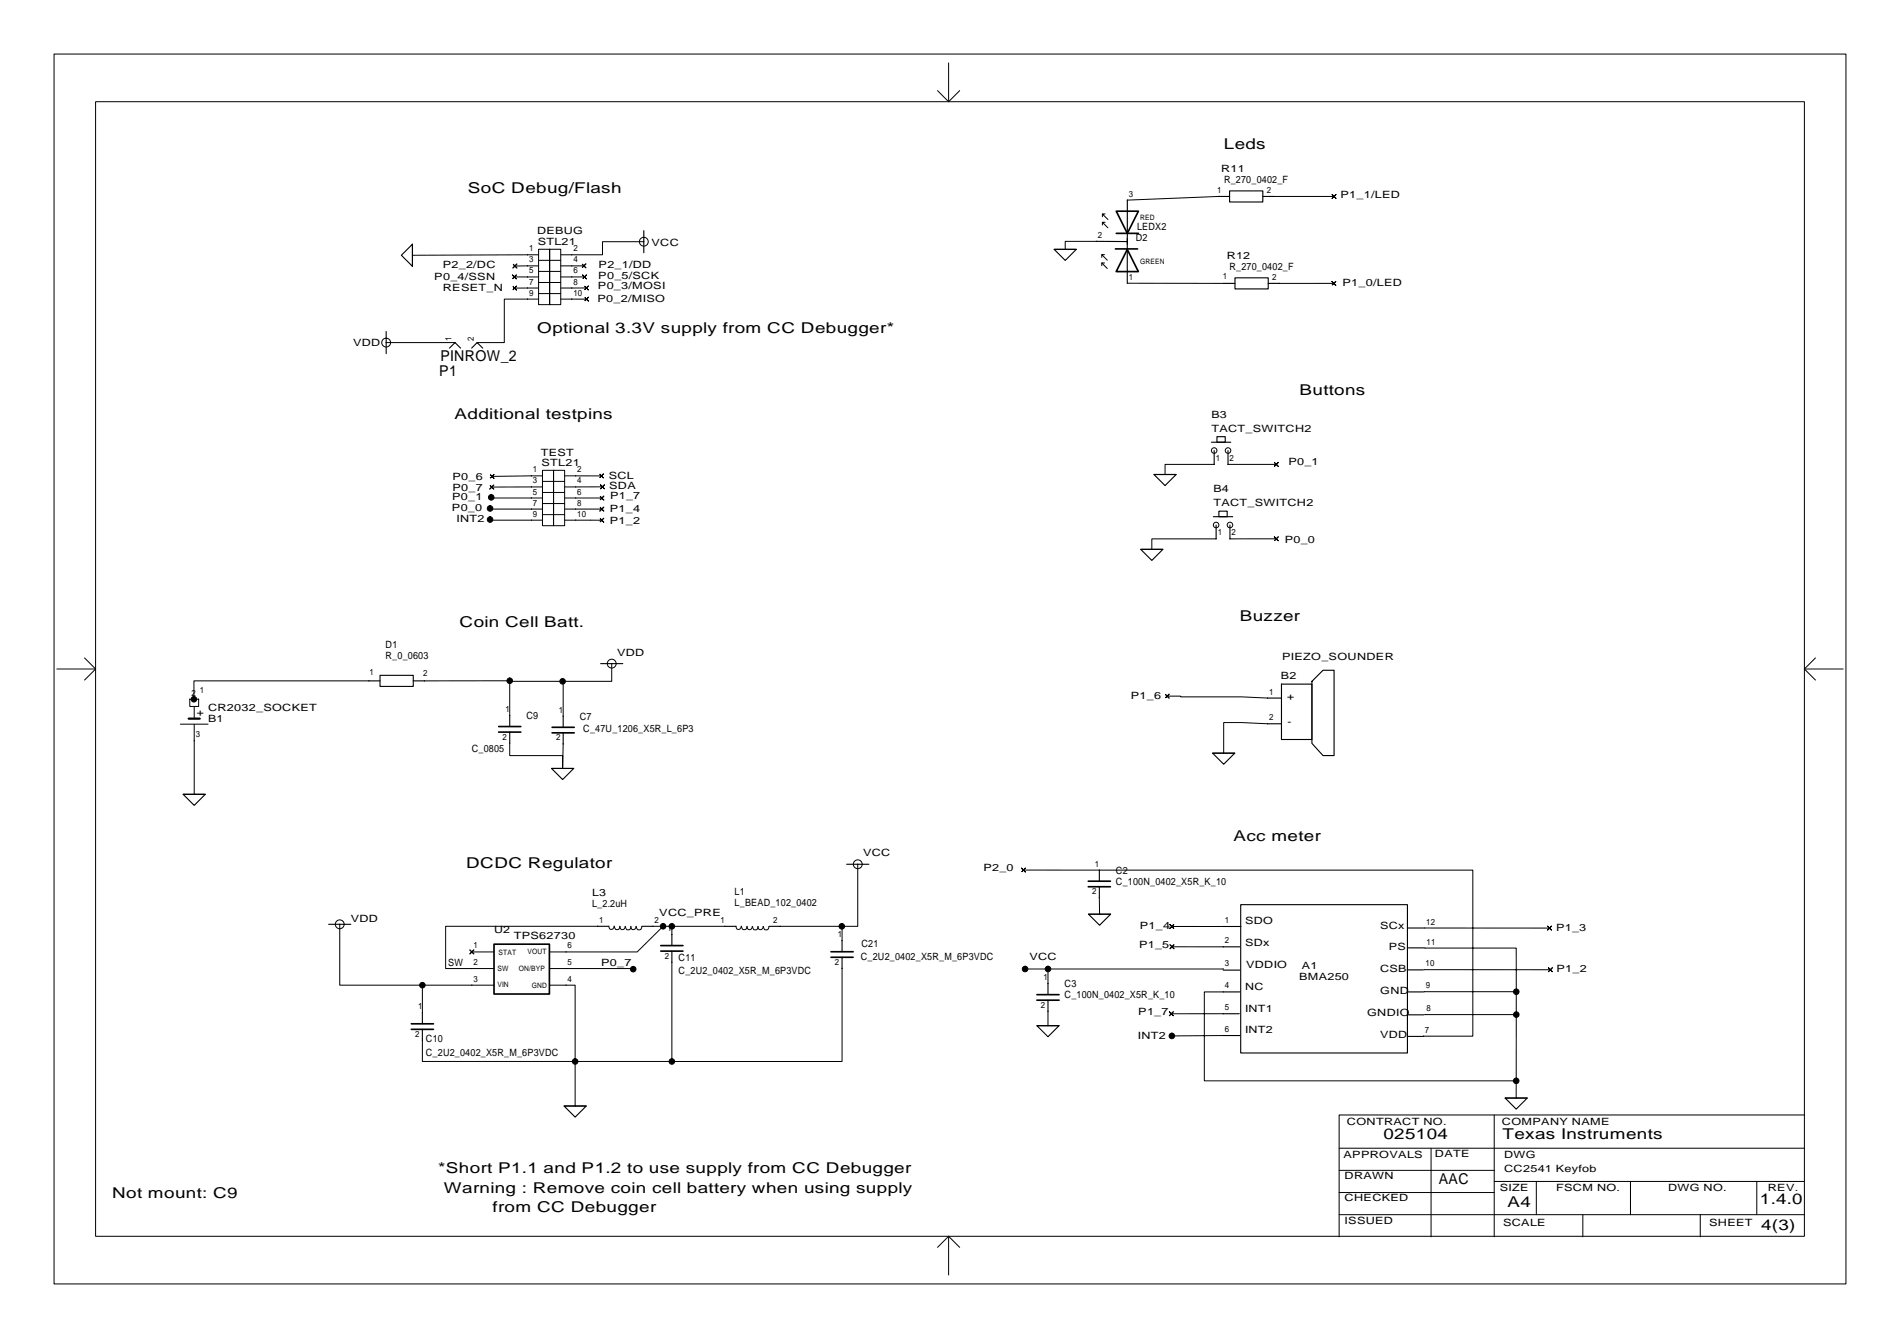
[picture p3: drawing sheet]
<svg xmlns="http://www.w3.org/2000/svg" width="436mm" height="307mm" viewBox="0 0 436 307" stroke-linecap="round" stroke-linejoin="round" font-family="sans-serif">
<g fill="none" stroke="#000" stroke-width=".23">
<path d="M12.4 12.4h410.8v281.9h-410.8zM217.5 14.4v8.9M21.9 23.3h391.8v260.1h-391.8zM215 20.8l2.5 2.5M220 20.8l-2.5 2.5M123.5 57.1h2.5v12.7h-2.5zM123.5 58.4l-28.9 .1M123.5 59.7h5.1M126 57.1h2.6v12.7h-2.6zM147.6 55.4h-9.5v3h-9.5M251.4 55.3h-7.2v1.9M252.6 58.4v.6"/>
<path d="M252.8 49.1v.6M252.8 51v.6M253.2 58.4h-.6l1.3 1.2M253.4 49.1h-.6l1.2 1.2M253.4 51h-.6l1.2 1.2M279.4 45l-20.9 .9M292.1 45h13.8M305.4 44.6l.5 .4 .4-.4-.4 .4 .4 .5-.4-.5-.5 .5 .5-.5zM88.5 78.5h15.8M117.5 63l.4 .5 .5-.5-.5 .5 .5 .4-.5-.4-.4 .4 .4-.4zM117.5 65.6l.5 .4 .4-.4-.4 .4 .4 .5-.4-.5-.5 .5 .5-.5zM117.6 60.5l.5 .5 .4-.5-.4 .5 .4 .4-.4-.4-.5 .4 .5-.4z"/>
<path d="M117.9 63.5h5.6M123.5 68.6h-7.9v9.9h-6.2M123.5 66h-5.5M123.5 60.9l-5.4 .1M123.5 62.2h5.1M123.5 64.8h5.1M123.5 67.3h5.1M128.6 68.6h5.9M128.6 60.9h5.3M133.4 60.5l.5 .4 .4-.4-.4 .4 .4 .5-.4-.5-.5 .5 .5-.5zM133.6 63l.4 .5 .5-.5-.5 .5 .5 .4-.5-.4-.4 .4 .4-.4zM134 65.6l.4 .4 .5-.4-.5 .4 .5 .5-.5-.5-.4 .5 .4-.5z"/>
<path d="M134 63.5h-5.4M134 68.1l.5 .5 .4-.5-.4 .5 .4 .4-.4-.4-.5 .4 .5-.4zM134.4 66h-5.8M252.6 60.3v.6M253.2 60.3h-.6l1.3 1.3M258.5 64.9l22.1 .1M305.4 64.5l.4 .5 .5-.5-.5 .5 .5 .4-.5-.4-.4 .4 .4-.4zM305.8 65h-12.5M112.3 111.2l.5 .5 .4-.5-.4 .5 .4 .4-.4-.4-.5 .4 .5-.4zM112.4 108.8l.4 .4 .5-.4-.5 .4 .5 .5-.5-.5-.4 .5 .4-.5zM112.4 116.6v.1h12M112.4 119.1v.1h12"/>
<path d="M112.6 114l-.1 .2h11.9M124.4 107.8h2.5v12.7h-2.5zM124.4 109.1l-11.6 .1M124.4 111.6l-11.6 .1M124.4 110.4h5.1M124.4 112.9h5.1M124.4 115.4h5.1M124.4 118h5.1M126.9 107.8h2.6v12.7h-2.6zM129.5 114.2h8.5M129.5 119.2l8.5 .1M129.5 109.1h8.4"/>
<path d="M129.5 116.7h8.5M137.4 108.6l.5 .5 .4-.5-.4 .5 .4 .4-.4-.4-.5 .4 .5-.4zM137.5 118.8l.5 .5 .4-.5-.4 .5 .4 .4-.4-.4-.5 .4 .5-.4zM137.5 116.3l.5 .4 .4-.4-.4 .4 .4 .5-.4-.5-.5 .5 .5-.5zM137.5 113.7l.5 .5 .4-.5-.4 .5 .4 .4-.4-.4-.5 .4 .5-.4zM137.7 111.2l.4 .4 .5-.4-.5 .4 .5 .5-.5-.5-.4 .5 .4-.5zM138.1 111.6h-8.6M278.4 106.5h-11.3v2.3M281.6 106.5h11M292.2 106l.4 .5 .5-.5-.5 .5 .5 .4-.5-.4-.4 .4 .4-.4zM278.8 123.5h-14.7v2.4M292.2 123.1l.4 .4 .5-.4-.5 .4 .5 .5-.5-.5-.4 .5 .4-.5z"/>
<path d="M292.6 123.5h-10.6M13 153.4h8.9M19.4 150.8l2.5 2.6M21.9 153.4l-2.5 2.5M84.6 156.1h-40.1v4.2M116.9 156.1v.1h12.1M116.9 156.1h-19.6M116.9 156.1v7.9M129 156.2h.1v8M140.3 152.1v4.1h-11.3M267.2 159.1l.4 .5 .4-.5-.4 .5 .4 .4-.4-.4-.4 .4 .4-.4zM267.6 159.6h3.1v.2h14l5.9 .2"/>
<path d="M413.7 153.4l2.6 2.5M413.7 153.4h8.9M416.3 150.8l-2.6 2.6M41.4 166h6.3M43.5 160.3h2v1.6h-2zM44.5 161.9v2.6M44.5 166v16.1M116.9 170.4v2.8h12.1v3l.1-5.7M290.6 165.9l-10-.3v7.1M196.7 198.1v14.3h-3.7M234.2 199l.4 .5 .5-.5-.5 .5 .5 .4-.5-.4-.4 .4 .4-.4zM234.6 199.5h103.1v38h-11.3"/>
<path d="M77.9 211.9v13.9h18.9M107.7 217.8l.5 .4 .4-.4-.4 .4 .4 .5-.4-.5-.5 .5 .5-.5zM108.2 218.2h5.1M137 212.3h-34.8v9.7h11.1M139.6 212.3v.2a.56 .56 0 0 0 .3 .5 .56 .56 0 0 0 .6 0l.3-.7M140.9 212.3v.2a.6 .6 0 0 0 .3 .6 .6 .6 0 0 0 .7-.1l.2-.7M142.2 212.3v.2a.56 .56 0 0 0 .3 .6 .56 .56 0 0 0 .6-.1l.2-.7M145.8 212.3l-.2 .7a.58 .58 0 0 1-.7 0 .58 .58 0 0 1-.3-.6l-.2 .7a.63 .63 0 0 1-.7 0 .63 .63 0 0 1-.3-.7M145.9 212.4v.2a.6 .6 0 0 0 .4 .6 .6 .6 0 0 0 .6-.1l.2-.7M149.7 212.3h2.3M152 212.3l-5.9 5.9h-20.1M152 212.3l2 .1"/>
<path d="M154 212.4h12.2M154 212.4v1.8M168.8 212.3v.2a.56 .56 0 0 0 .3 .5 .56 .56 0 0 0 .6 0l.2-.7M170 212.4v.2a.6 .6 0 0 0 .4 .5 .6 .6 0 0 0 .6-.1l.3-.6M171.3 212.4v.2a.56 .56 0 0 0 .3 .5 .56 .56 0 0 0 .6-.1l.3-.6M172.6 212.4v.2a.6 .6 0 0 0 .3 .6 .6 .6 0 0 0 .7-.1l.2-.7M173.8 212.4v.2a.56 .56 0 0 0 .3 .5 .56 .56 0 0 0 .6-.1l.3-.6M175.1 212.4v.2a.6 .6 0 0 0 .3 .6 .6 .6 0 0 0 .7-.1l.2-.7M178.9 212.4h14.1M193 212.4l.1 3.2M252.1 205.8v3.8M268.2 211.9l.5 .5 .4-.5-.4 .5 .4 .4-.4-.4-.5 .4 .5-.4z"/>
<path d="M268.3 216.6l.4 .4 .5-.4-.5 .4 .5 .5-.5-.5-.4 .5 .4-.5zM268.7 212.4h11.8M268.7 217l11.8 .1M326.7 212.7l28.6 .1M326.7 217.3h20.9v10M354.8 212.3l.5 .5 .4-.5-.4 .5 .4 .4-.4-.4-.5 .4 .5-.4zM96.8 238.5v4.8h35.1M96.8 225.8h16.5M96.8 225.8v6.4M126 225.8h5.9v17.5M126 222h19.2v.2M154 220.6v22.7"/>
<path d="M193.1 222v21.3h-39.1M240.3 222.1h-5.3M240.3 222.1v3.4M240.3 231.8v3.3M240.3 222.1h40.2M268.1 232l.5 .4 .4-.4-.4 .4 .4 .4-.4-.4-.5 .4 .5-.4zM280.5 227.4h-4.4v20.4h71.5M280.5 232.4h-11.9M280.5 237.4l-11.8 .1M326.5 222.3h29M326.6 227.3h21M326.7 232.6h20.9"/>
<path d="M347.6 227.3v24.4M355 221.9l.5 .4 .4-.4-.4 .4 .4 .5-.4-.5-.5 .5 .5-.5zM131.9 243.3h22.1M131.9 243.3v10.2M342.6 255.6v27.9M413.7 255.6h-106.7v27.9M307 273.4h35.6M307 268.3h35.6M307 278.5h106.7M307 263.2h106.7M328.1 263.2v20.3M342.6 270.8h71.1"/>
<path d="M352.2 270.8v7.7M362.9 278.5v5M373.8 270.8v7.7M389.8 278.5v5M402.8 270.8v7.7M217.5 283.4v8.9M217.5 283.4l-2.5 2.6M217.5 283.4l2.5 2.6"/>
<circle cx="147.6" cy="55.4" r="1.02"/>
<circle cx="88.5" cy="78.5" r="1.02"/>
<circle cx="278.4" cy="103.3" r=".64"/>
<circle cx="281.6" cy="103.3" r=".64"/>
<circle cx="278.8" cy="120.4" r=".64"/>
<circle cx="282" cy="120.4" r=".64"/>
<circle cx="140.3" cy="152.1" r="1.02"/>
<circle cx="196.7" cy="198.1" r="1.02"/>
<circle cx="77.9" cy="211.9" r="1.02"/>
</g>
<g fill="#000" stroke="#000" stroke-width=".23">
<circle cx="94.6" cy="58.5" r=".01"/>
<circle cx="120.9" cy="58.4" r=".01"/>
<circle cx="131.1" cy="58.4" r=".01"/>
<circle cx="147.6" cy="55.4" r=".01"/>
<circle cx="244.2" cy="57.2" r=".01"/>
<circle cx="251.4" cy="55.3" r=".01"/>
<circle cx="258.5" cy="45.9" r=".01"/>
<circle cx="279.4" cy="45" r=".01"/>
<circle cx="292.1" cy="45" r=".01"/>
<circle cx="88.5" cy="78.5" r=".01"/>
<circle cx="104.3" cy="78.5" r=".01"/>
<circle cx="109.4" cy="78.5" r=".01"/>
<circle cx="120.9" cy="63.5" r=".01"/>
<circle cx="120.9" cy="60.9" r=".01"/>
<circle cx="120.9" cy="68.6" r=".01"/>
<circle cx="120.9" cy="66" r=".01"/>
<circle cx="131.1" cy="66" r=".01"/>
<circle cx="131.1" cy="68.6" r=".01"/>
<circle cx="131.1" cy="60.9" r=".01"/>
<circle cx="131.1" cy="63.5" r=".01"/>
<circle cx="258.5" cy="64.9" r=".01"/>
<circle cx="280.6" cy="65" r=".01"/>
<circle cx="293.3" cy="65" r=".01"/>
<circle cx="112.4" cy="116.6" r=".64"/>
<circle cx="112.4" cy="119.1" r=".64"/>
<circle cx="112.6" cy="114" r=".64"/>
<circle cx="121.8" cy="111.6" r=".01"/>
<circle cx="121.8" cy="119.2" r=".01"/>
<circle cx="121.8" cy="116.7" r=".01"/>
<circle cx="121.8" cy="109.1" r=".01"/>
<circle cx="121.8" cy="114.2" r=".01"/>
<circle cx="132" cy="111.6" r=".01"/>
<circle cx="132" cy="114.2" r=".01"/>
<circle cx="132" cy="119.2" r=".01"/>
<circle cx="132" cy="109.1" r=".01"/>
<circle cx="132" cy="116.7" r=".01"/>
<circle cx="267.1" cy="108.8" r=".01"/>
<circle cx="278.4" cy="106.5" r=".01"/>
<circle cx="281.6" cy="106.5" r=".01"/>
<circle cx="264.1" cy="125.9" r=".01"/>
<circle cx="278.8" cy="123.5" r=".01"/>
<circle cx="282" cy="123.5" r=".01"/>
<circle cx="84.6" cy="156.1" r=".01"/>
<circle cx="97.3" cy="156.1" r=".01"/>
<circle cx="116.9" cy="156.1" r=".64"/>
<circle cx="129" cy="156.2" r=".64"/>
<circle cx="140.3" cy="152.1" r=".01"/>
<circle cx="43.5" cy="160.3" r=".01"/>
<circle cx="44.5" cy="160.3" r=".64"/>
<circle cx="44.5" cy="169.8" r=".01"/>
<circle cx="45.5" cy="160.3" r=".01"/>
<circle cx="116.9" cy="164" r=".01"/>
<circle cx="116.9" cy="170.4" r=".01"/>
<circle cx="129" cy="176.2" r=".01"/>
<circle cx="129.1" cy="170.5" r=".01"/>
<circle cx="129.1" cy="164.2" r=".01"/>
<circle cx="280.6" cy="172.7" r=".01"/>
<circle cx="290.6" cy="165.9" r=".01"/>
<circle cx="290.6" cy="160" r=".01"/>
<circle cx="44.5" cy="182.1" r=".01"/>
<circle cx="196.7" cy="198.1" r=".01"/>
<circle cx="252.1" cy="199.5" r=".01"/>
<circle cx="77.9" cy="211.9" r=".01"/>
<circle cx="129.8" cy="218.2" r=".01"/>
<circle cx="137" cy="212.3" r=".01"/>
<circle cx="149.7" cy="212.3" r=".01"/>
<circle cx="152" cy="212.3" r=".64"/>
<circle cx="154" cy="214.2" r=".01"/>
<circle cx="154" cy="212.4" r=".64"/>
<circle cx="166.2" cy="212.4" r=".01"/>
<circle cx="178.9" cy="212.4" r=".01"/>
<circle cx="193" cy="212.4" r=".64"/>
<circle cx="193.1" cy="215.6" r=".01"/>
<circle cx="252.1" cy="205.8" r=".01"/>
<circle cx="252.1" cy="209.6" r=".01"/>
<circle cx="280.5" cy="217.1" r=".01"/>
<circle cx="280.5" cy="212.4" r=".01"/>
<circle cx="326.7" cy="212.7" r=".01"/>
<circle cx="326.7" cy="217.3" r=".01"/>
<circle cx="96.8" cy="238.5" r=".01"/>
<circle cx="96.8" cy="232.2" r=".01"/>
<circle cx="96.8" cy="225.8" r=".64"/>
<circle cx="108.2" cy="225.8" r=".01"/>
<circle cx="108.2" cy="222" r=".01"/>
<circle cx="129.8" cy="222" r=".01"/>
<circle cx="129.8" cy="225.8" r=".01"/>
<circle cx="145.2" cy="222.2" r=".64"/>
<circle cx="154" cy="220.6" r=".01"/>
<circle cx="193.1" cy="222" r=".01"/>
<circle cx="235" cy="222.1" r=".64"/>
<circle cx="240.3" cy="225.5" r=".01"/>
<circle cx="240.3" cy="231.8" r=".01"/>
<circle cx="240.3" cy="235.1" r=".01"/>
<circle cx="240.3" cy="222.1" r=".64"/>
<circle cx="268.7" cy="237.5" r=".64"/>
<circle cx="280.5" cy="227.4" r=".01"/>
<circle cx="280.5" cy="237.4" r=".01"/>
<circle cx="280.5" cy="222.1" r=".01"/>
<circle cx="280.5" cy="232.4" r=".01"/>
<circle cx="326.4" cy="237.5" r=".01"/>
<circle cx="326.5" cy="222.3" r=".01"/>
<circle cx="326.6" cy="227.3" r=".01"/>
<circle cx="326.7" cy="232.6" r=".01"/>
<circle cx="347.6" cy="232.6" r=".64"/>
<circle cx="347.6" cy="227.3" r=".64"/>
<circle cx="131.9" cy="253.5" r=".01"/>
<circle cx="131.9" cy="243.3" r=".64"/>
<circle cx="154" cy="243.3" r=".64"/>
<circle cx="347.6" cy="251.7" r=".01"/>
<circle cx="347.6" cy="247.8" r=".64"/>
</g>
<g fill="none" stroke="#000" stroke-width=".25">
<path d="M92 58.5l2.6-2.5v5.1zM94.6 56v5.1M147.6 52.9v5.1M241.7 57.2h5.1l-2.6 2.5zM241.7 57.2h5.1M251.4 55.3l7.1 .1M258.5 45.9v18.9M279.4 45h2.5M281.9 43.8h7.6v2.5h-7.6zM289.5 45h2.6M88.5 76v5.1M103.1 79.8l1.2-1.3 1.3 1.3"/>
<path d="M108.1 79.8l1.3-1.3 1.3 1.3M280.6 65h2.6M283.2 63.7h7.6v2.5h-7.6zM290.8 65h2.5M264.6 108.8h5.1l-2.6 2.5zM264.6 108.8h5.1M277.7 101.4h4.5M278.2 118.5h4.4M278.4 103.3v3.2M279 100.1h1.9v1.3h-1.9zM279.5 117.2h1.9v1.3h-1.9zM281.6 103.3v3.2"/>
<path d="M261.5 125.9h5.1l-2.5 2.6zM261.5 125.9h5.1M278.8 120.4v3.1M282 120.4v3.1M84.6 156.1h2.5M87.1 154.8h7.7v2.6h-7.7zM94.8 156.1h2.5M137.7 152.1h5.1M293.8 156.8h7v12.7h-7zM300.8 156.2l2.5-2.5h2.6v19.5h-2.6l-2.5-2.8zM116.9 164v2.6M116.9 167.8v2.6"/>
<path d="M126.5 176.2h5l-2.5 2.5zM126.5 176.2h5M129.1 164.2v2.5M129.1 168v2.5M278 172.7h5.1l-2.5 2.5zM278 172.7h5.1M290.6 160h3.2M290.7 165.9h3.1M42 182.1h5.1l-2.6 2.5zM42 182.1h5.1M194.1 198.1h5.1M252.1 199.5v2.5"/>
<path d="M75.4 211.9h5M137 212.3h2.6M147.2 212.3h2.5M154 214.2v2.6M154 218v2.6M166.2 212.4h2.5M176.3 212.4h2.6M193.1 215.6v2.6M193.1 219.4v2.6M249.6 209.6h5l-2.5 2.5zM249.6 209.6h5M252.1 203.3v2.5"/>
<path d="M280.5 212.4h4M280.5 217.1h3.8M284.5 207.4h38.2v34h-38.2zM322.8 212.7h3.7M322.9 217.3h3.7M96.8 232.2v2.5M96.8 236v2.5M237.7 235.1h5.1l-2.5 2.6zM237.7 235.1h5.1M240.3 225.5v2.5M240.3 229.3v2.5M280.5 237.4h3.8"/>
<path d="M280.5 227.4h3.8M280.5 232.4h3.6M280.5 222.4h3.8M322.6 222.3h3.7M322.7 227.4h3.7M322.7 237.6h3.7M322.8 232.6h3.7M129.3 253.5h5.1l-2.5 2.6zM129.3 253.5h5.1M345.1 251.7h5.1l-2.6 2.6zM345.1 251.7h5.1"/>
</g>
<g fill="none" stroke="#000" stroke-width=".38">
<path d="M255.7 57.1h5.1M255.9 48.4h5.1l-2.5 5.1zM255.9 53.5h5.1M258.5 57.2l2.5 5.1h-5.1zM114.3 166.6h5.1M114.3 167.8h5.1M126.6 166.7h5.1M126.6 168h5.1M113.3 216.4h12.7v11.5h-12.7zM151.5 216.8h5.1M151.5 218h5.1M190.5 218.2h5.1"/>
<path d="M190.5 219.4h5.1M249.5 202h5.1M249.5 203.3h5.1M94.3 234.7h5.1M94.3 236h5.1M237.7 228h5.1M237.7 229.3h5.1"/>
</g>
<path d="M43.3 164.7h2.5" fill="none" stroke="#000" stroke-width=".51"/>
<g font-size="3.4">
<text x="280.6" y="34.3">Leds</text>
<text x="107.3" y="44.2">SoC Debug/Flash</text>
<text x="123.2" y="76.4">Optional 3.3V supply from CC Debugger*</text>
<text x="101" y="82.7">PINROW_2</text>
<text x="100.7" y="86.2">P1</text>
<text x="104.2" y="96">Additional testpins</text>
<text x="298" y="90.6">Buttons</text>
<text x="105.4" y="143.8">Coin Cell Batt.</text>
<text x="284.3" y="142.5">Buzzer</text>
<text x="282.8" y="192.7">Acc meter</text>
<text x="106.9" y="199.1">DCDC Regulator</text>
<text x="317.2" y="261.2">025104</text>
<text x="344.5" y="261.2">Texas Instruments</text>
<text x="100.5" y="269">*Short P1.1 and P1.2 to use supply from CC Debugger</text>
<text x="25.7" y="274.5">Not mount: C9</text>
<text x="101.7" y="273.5">Warning : Remove coin cell battery when using supply</text>
<text x="329.9" y="271.4">AAC</text>
<text x="403.5" y="275.9">1.4.0</text>
<text x="112.9" y="277.9">from CC Debugger</text>
<text x="345.6" y="276.7">A4</text>
<text x="403.8" y="282">4(3)</text>
</g>
<g font-size="2.3">
<text x="280" y="39.5">R11</text>
<text x="280.6" y="42">R_270_0402_F</text>
<text x="307.4" y="45.5">P1_1/LED</text>
<text x="123.1" y="53.7">DEBUG</text>
<text x="260.7" y="52.7">LEDX2</text>
<text x="123.3" y="56.1">STL21</text>
<text x="149.4" y="56.4">VCC</text>
<text x="260.4" y="55.3">D2</text>
<text x="281.2" y="59.4">R12</text>
<text x="99.6" y="64.2">P0_4/SSN</text>
<text x="101.5" y="61.4">P2_2/DC</text>
<text x="137.2" y="64">P0_5/SCK</text>
<text x="137.3" y="61.3">P2_1/DD</text>
<text x="281.9" y="61.9">R_270_0402_F</text>
<text x="307.8" y="65.6">P1_0/LED</text>
<text x="101.5" y="66.7">RESET_N</text>
<text x="137" y="69.2">P0_2/MISO</text>
<text x="137.1" y="66.3">P0_3/MOSI</text>
<text x="80.9" y="79.3">VDD</text>
<text x="277.7" y="95.8">B3</text>
<text x="277.7" y="99">TACT_SWITCH2</text>
<text x="124" y="104.4">TEST</text>
<text x="124.2" y="106.8">STL21</text>
<text x="295.4" y="106.7">P0_1</text>
<text x="103.8" y="110">P0_6</text>
<text x="103.8" y="112.4">P0_7</text>
<text x="139.6" y="109.8">SCL</text>
<text x="139.7" y="112.1">SDA</text>
<text x="278.2" y="112.9">B4</text>
<text x="103.6" y="117.1">P0_0</text>
<text x="103.7" y="114.7">P0_1</text>
<text x="104.6" y="119.7">INT2</text>
<text x="139.8" y="117.3">P1_4</text>
<text x="139.9" y="114.3">P1_7</text>
<text x="278.2" y="116">TACT_SWITCH2</text>
<text x="139.8" y="120.1">P1_2</text>
<text x="294.6" y="124.4">P0_0</text>
<text x="88.4" y="148.6">D1</text>
<text x="88.4" y="151.1">R_0_0603</text>
<text x="141.5" y="150.3">VDD</text>
<text x="293.7" y="155.7">B2</text>
<text x="293.9" y="151.4">PIEZO_SOUNDER</text>
<text x="259.3" y="160.3">P1_6</text>
<text x="295.1" y="160.5">+</text>
<text x="45.2" y="164.2">+</text>
<text x="47.7" y="165.5">B1</text>
<text x="47.7" y="163">CR2032_SOCKET</text>
<text x="120.7" y="164.8">C9</text>
<text x="132.9" y="165">C7</text>
<text x="133.7" y="167.8">C_47U_1206_X5R_L_6P3</text>
<text x="295.2" y="166.1">-</text>
<text x="108.2" y="172.5">C_0805</text>
<text x="197.9" y="196.3">VCC</text>
<text x="225.5" y="199.7">P2_0</text>
<text x="255.9" y="200.3">C2</text>
<text x="255.9" y="202.8">C_100N_0402_X5R_K_10</text>
<text x="135.8" y="205.4">L3</text>
<text x="135.8" y="208">L_2.2uH</text>
<text x="151.2" y="210">VCC_PRE</text>
<text x="168.4" y="205.1">L1</text>
<text x="168.4" y="207.6">L_BEAD_102_0402</text>
<text x="80.4" y="211.4">VDD</text>
<text x="113.3" y="213.9">U2</text>
<text x="117.8" y="215.2">TPS62730</text>
<text x="261.4" y="213">P1_4</text>
<text x="285.5" y="211.9">SDO</text>
<text x="316.5" y="212.9">SCx</text>
<text x="356.8" y="213.4">P1_3</text>
<text x="102.8" y="221.5">SW</text>
<text x="137.8" y="221.6">P0_7</text>
<text x="155.6" y="220.2">C11</text>
<text x="197.4" y="220">C_2U2_0402_X5R_M_6P3VDC</text>
<text x="197.5" y="217.2">C21</text>
<text x="236" y="220">VCC</text>
<text x="261.2" y="217.4">P1_5</text>
<text x="285.5" y="216.9">SDx</text>
<text x="285.7" y="221.8">VDDIO</text>
<text x="318.5" y="217.9">PS</text>
<text x="155.6" y="223.2">C_2U2_0402_X5R_M_6P3VDC</text>
<text x="244.1" y="226.3">C3</text>
<text x="285.5" y="226.9">NC</text>
<text x="297.9" y="224.7">BMA250</text>
<text x="298.5" y="222.1">A1</text>
<text x="316.5" y="227.9">GND</text>
<text x="316.5" y="222.9">CSB</text>
<text x="356.9" y="222.9">P1_2</text>
<text x="244.1" y="228.8">C_100N_0402_X5R_K_10</text>
<text x="261" y="232.7">P1_7</text>
<text x="285.5" y="231.9">INT1</text>
<text x="313.5" y="232.9">GNDIO</text>
<text x="97.7" y="238.8">C10</text>
<text x="260.9" y="238.2">INT2</text>
<text x="285.5" y="236.9">INT2</text>
<text x="316.5" y="237.9">VDD</text>
<text x="97.7" y="242">C_2U2_0402_X5R_M_6P3VDC</text>
<text x="308.8" y="257.9">CONTRACT NO.</text>
<text x="344.4" y="257.9">COMPANY NAME</text>
<text x="308" y="265.4">APPROVALS</text>
<text x="329" y="265.3">DATE</text>
<text x="344.9" y="265.5">DWG</text>
<text x="344.9" y="268.6">CC2541 Keyfob</text>
<text x="308.3" y="270.3">DRAWN</text>
<text x="308.3" y="275.4">CHECKED</text>
<text x="343.9" y="273">SIZE</text>
<text x="356.8" y="273">FSCM NO.</text>
<text x="382.4" y="273">DWG NO.</text>
<text x="405.3" y="273">REV.</text>
<text x="308.3" y="280.5">ISSUED</text>
<text x="344.6" y="281">SCALE</text>
<text x="391.9" y="281">SHEET</text>
</g>
<g font-size="2">
<text x="258.8" y="45.1">3</text>
<text x="279.1" y="44.1">1</text>
<text x="290.4" y="44.2">2</text>
<text x="121.3" y="57.6">1</text>
<text x="131.5" y="57.6">2</text>
<text x="251.7" y="54.5">2</text>
<text x="121.3" y="60.2">3</text>
<text x="121.3" y="62.7">5</text>
<text x="121.3" y="65.2">7</text>
<text x="131.5" y="60.2">4</text>
<text x="131.5" y="62.7">6</text>
<text x="131.5" y="65.2">8</text>
<text x="258.8" y="64.1">1</text>
<text x="280.3" y="64.1">1</text>
<text x="291.7" y="64.2">2</text>
<text x="121.3" y="67.8">9</text>
<text x="131.5" y="67.8">10</text>
<text x="103.5" y="78.2" transform="rotate(-90 103.5 78.2)">1</text>
<text x="108.6" y="78.2" transform="rotate(-90 108.6 78.2)">2</text>
<text x="278.7" y="105.7">1</text>
<text x="281.9" y="105.7">2</text>
<text x="122.2" y="108.3">1</text>
<text x="122.2" y="110.8">3</text>
<text x="122.2" y="113.4">5</text>
<text x="132.4" y="108.3">2</text>
<text x="132.4" y="110.8">4</text>
<text x="132.4" y="113.4">6</text>
<text x="122.2" y="115.9">7</text>
<text x="122.2" y="118.4">9</text>
<text x="132.4" y="115.9">8</text>
<text x="132.4" y="118.4">10</text>
<text x="279.2" y="122.7">1</text>
<text x="282.4" y="122.7">2</text>
<text x="84.7" y="154.7">1</text>
<text x="97" y="154.9">2</text>
<text x="43.9" y="159.5">2</text>
<text x="45.8" y="158.8">1</text>
<text x="291" y="159.2">1</text>
<text x="115.9" y="163.2">1</text>
<text x="128.1" y="163.4">1</text>
<text x="291" y="165.1">2</text>
<text x="44.9" y="169">3</text>
<text x="115.2" y="169.6">2</text>
<text x="127.5" y="169.7">2</text>
<text x="251.1" y="198.7">1</text>
<text x="250.4" y="205">2</text>
<text x="137.4" y="211.6">1</text>
<text x="150.1" y="211.6">2</text>
<text x="153" y="213.4">1</text>
<text x="165.2" y="211.6">1</text>
<text x="177.2" y="211.6">2</text>
<text x="192.1" y="214.8">1</text>
<text x="280.8" y="211.6">1</text>
<text x="327" y="211.9">12</text>
<text x="108.5" y="217.4">1</text>
<text x="108.5" y="221.2">2</text>
<text x="130.1" y="221.2">5</text>
<text x="130.1" y="217.4">6</text>
<text x="152.4" y="219.8">2</text>
<text x="191.4" y="221.2">2</text>
<text x="280.8" y="216.3">2</text>
<text x="280.8" y="221.3">3</text>
<text x="326.9" y="221.5">10</text>
<text x="327.1" y="216.5">11</text>
<text x="108.5" y="225">3</text>
<text x="130.1" y="225">4</text>
<text x="239.3" y="224.7">1</text>
<text x="280.8" y="226.6">4</text>
<text x="326.9" y="226.5">9</text>
<text x="95.8" y="231.4">1</text>
<text x="238.7" y="231">2</text>
<text x="280.8" y="231.6">5</text>
<text x="327.1" y="231.8">8</text>
<text x="95.2" y="237.7">2</text>
<text x="280.8" y="236.6">6</text>
<text x="326.7" y="236.7">7</text>
</g>
<g font-size="1.7">
<text x="261.4" y="50.4">RED</text>
<text x="261.4" y="60.6">GREEN</text>
<text x="114.3" y="218.9">STAT</text>
<text x="120.9" y="218.6">VOUT</text>
<text x="114" y="222.7">SW</text>
<text x="114" y="226.2">VIN</text>
<text x="118.9" y="222.6">ON/BYP</text>
<text x="121.9" y="226.6">GND</text>
</g>
</svg>
